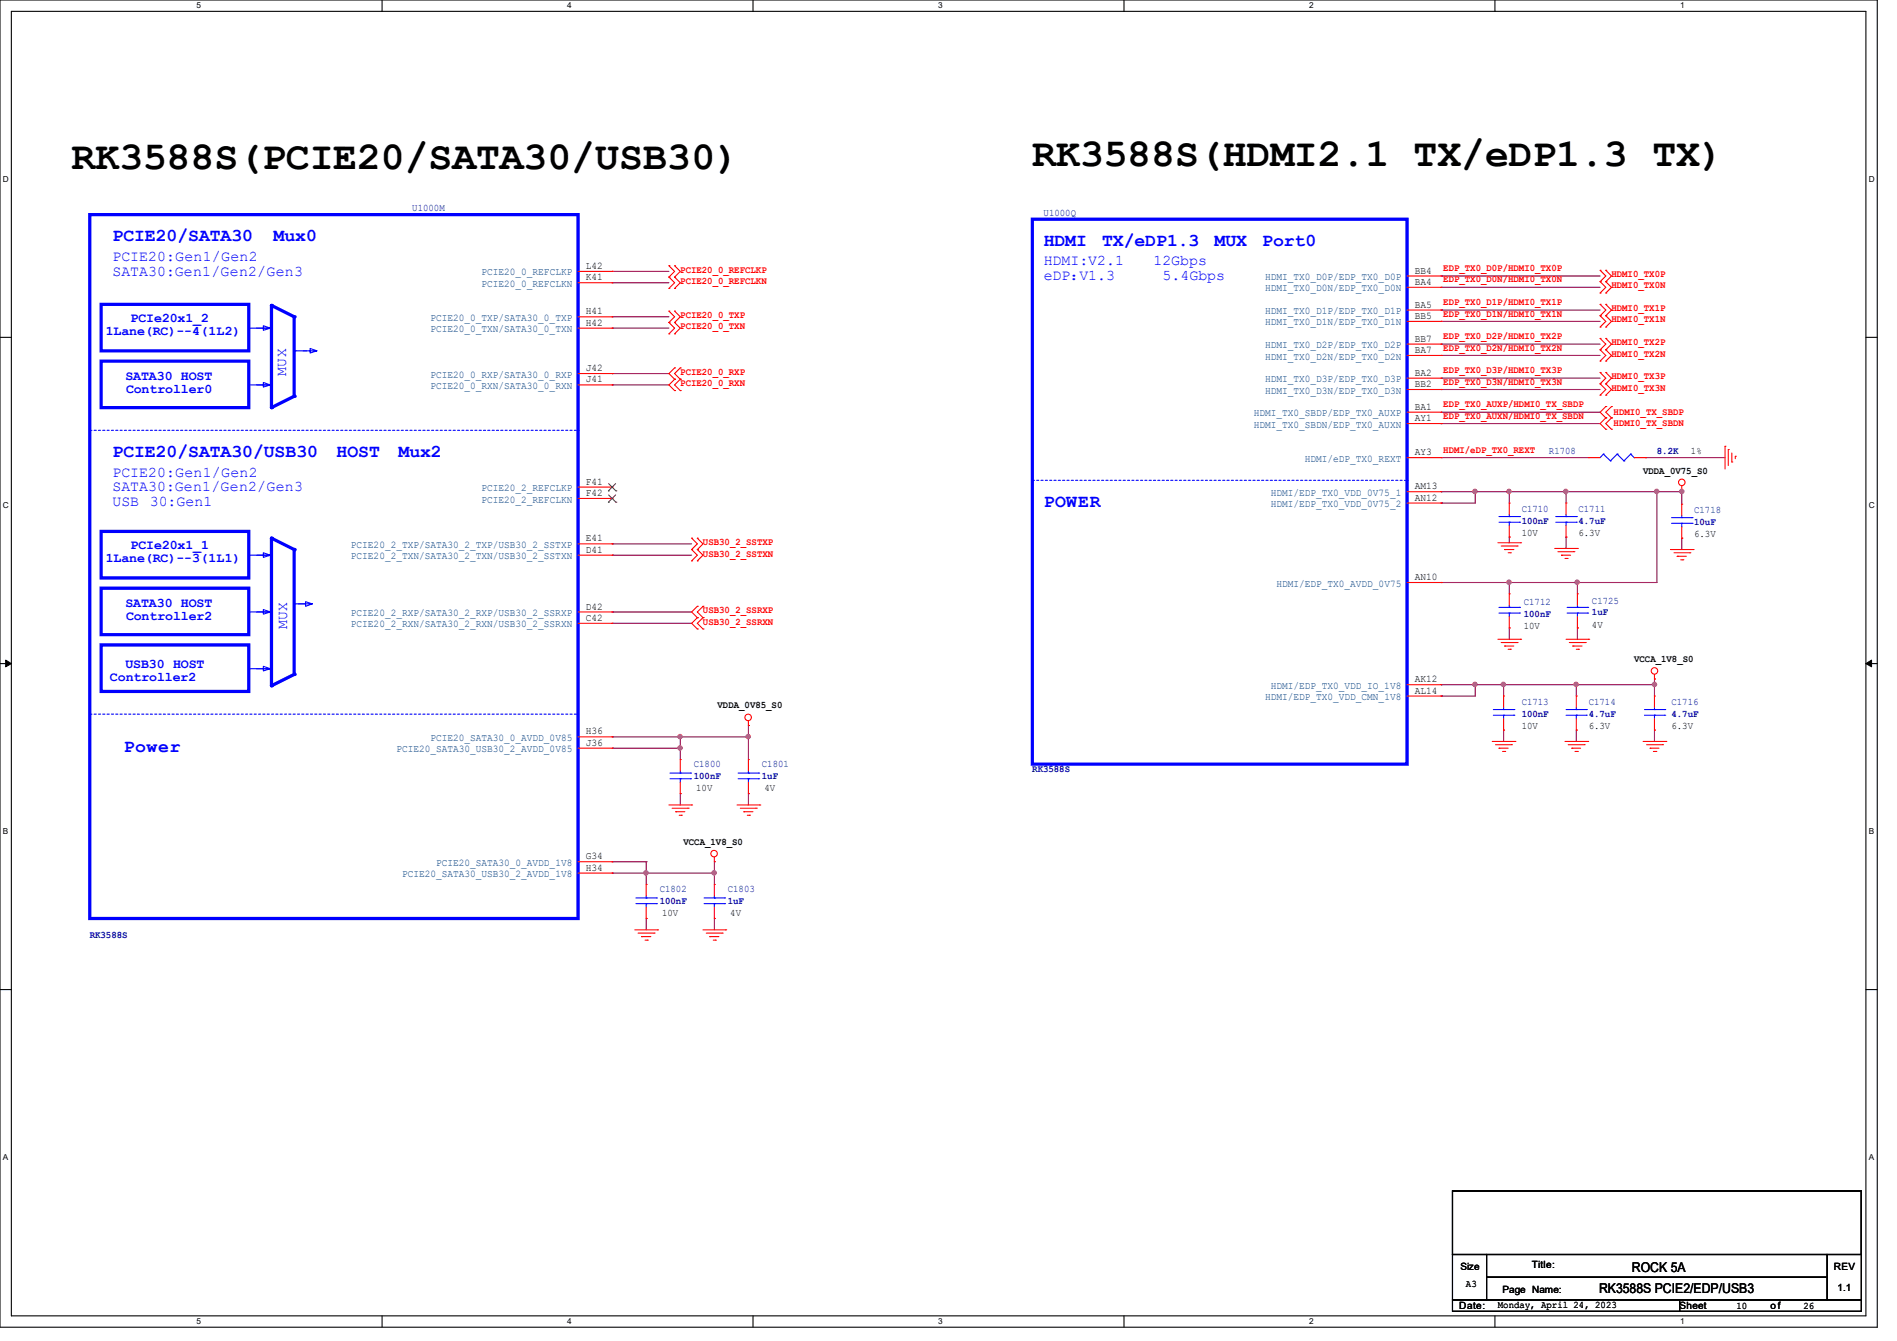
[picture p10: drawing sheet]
<svg xmlns="http://www.w3.org/2000/svg" width="297mm" height="210mm" viewBox="0 0 297 210" stroke-linecap="round" stroke-linejoin="round" font-family="sans-serif">
<path d="M0 0h293.9v207.9h-293.9zM1.8 1.8h290.3v204.3h-290.3z" fill="none" stroke="#000" stroke-width=".17"/>
<g fill="#fff">
<path d="M30.8 .2h.7v1.4h-.7z"/>
<path d="M30.8 206.2h.7v1.4h-.7z"/>
</g>
<path d="M59.8 0v1.8M59.8 206.1v1.8" fill="none" stroke="#000" stroke-width=".17"/>
<g fill="#fff">
<path d="M88.8 .2h.7v1.4h-.7z"/>
<path d="M88.8 206.2h.7v1.4h-.7z"/>
</g>
<path d="M117.9 0v1.8M117.9 206.1v1.8" fill="none" stroke="#000" stroke-width=".17"/>
<g fill="#fff">
<path d="M146.9 .2h.7v1.4h-.7z"/>
<path d="M146.9 206.2h.7v1.4h-.7z"/>
</g>
<path d="M176 0v1.8M176 206.1v1.8" fill="none" stroke="#000" stroke-width=".17"/>
<g fill="#fff">
<path d="M205 .2h.7v1.4h-.7z"/>
<path d="M205 206.2h.7v1.4h-.7z"/>
</g>
<path d="M234.1 0v1.8M234.1 206.1v1.8" fill="none" stroke="#000" stroke-width=".17"/>
<g fill="#fff">
<path d="M263.1 .2h.6v1.4h-.6z"/>
<path d="M263.1 206.2h.6v1.4h-.6z"/>
<path d="M.5 27.3h.9v1.4h-.9z"/>
<path d="M292.6 27.3h.9v1.4h-.9z"/>
<path d="M.5 78.4h.9v1.4h-.9z"/>
<path d="M292.6 78.4h.9v1.4h-.9z"/>
</g>
<path d="M0 52.8h1.8M292.1 52.8h1.8" fill="none" stroke="#000" stroke-width=".17"/>
<g fill="#fff">
<path d="M.5 129.5h.8v1.4h-.8z"/>
<path d="M292.6 129.5h.8v1.4h-.8z"/>
</g>
<path d="M0 103.9h1.8M292.1 103.9h1.8" fill="none" stroke="#000" stroke-width=".17"/>
<path d="M.9 103.4l.9 .5-.9 .5zM292.1 103.9l.9-.5v1z" fill="#000" stroke="#000" stroke-width=".16"/>
<g fill="#fff">
<path d="M.5 180.5h.8v1.4h-.8z"/>
<path d="M292.6 180.5h.8v1.4h-.8z"/>
</g>
<path d="M0 155h1.8M292.1 155h1.8M227.4 186.5h64v10h-64zM227.4 196.5h5.3v7.1h-5.3zM232.7 196.5h53.4v3.5h-53.4zM286.1 196.5h5.3v7.1h-5.3zM227.4 203.6h35.6v1.8h-35.6zM232.7 200h53.4v3.6h-53.4zM263 203.6h28.4v1.8h-28.4z" fill="none" stroke="#000" stroke-width=".17"/>
<g fill="none" stroke="#7f003f" stroke-width=".17">
<path d="M95.8 42.5h.1M95.8 44.3h.1M95.8 58.5h.1M95.8 51.4h.1M95.8 49.6h.1M95.8 42.5h8.9M95.8 44.3h8.9M95.8 58.5h8.9M95.8 51.4h8.9M95.8 49.6h8.9M225.6 43.2h.1M225.6 45h.1"/>
<path d="M225.6 48.6h.1M225.6 50.3h.1M225.6 55.7h.1M225.6 53.9h.1M225.6 59.2h.1M225.6 43.2h24.9M225.6 45h24.9M225.6 48.6h24.9M225.6 50.3h24.9M225.6 55.7h24.9M225.6 53.9h24.9M225.6 59.2h24.9"/>
<path d="M95.8 60.3h.1M95.8 60.3h8.9M225.6 71.7h.1M225.6 78.8h.1M225.6 61h.1M225.6 77h.1M225.6 66.3h.1M225.6 64.6h.1M225.6 71.7h23.2M225.6 77h37.7M225.6 61h24.9M225.6 66.3h24.9"/>
<path d="M225.6 64.6h24.9M231 77h.1M231 77v1.8h-5.4M236.3 77h.1M236.3 77v1.8M245.2 77h.1M245.2 77v1.8M257.6 71.7h.1M257.6 71.7h12.5M259.4 77h.1M259.4 77v14.2h-33.8M263.3 76.8h.1"/>
<path d="M263.3 77h.1M263.3 76.8v2.2M95.8 85.2h.1M95.8 87h.1M95.8 95.8h.1M95.8 97.6h.1M95.8 85.2h12.5M95.8 87h12.5M95.8 95.8h12.5M95.8 97.6h12.5M225.6 91.2h.1M236.3 84.1h.1"/>
<path d="M236.3 91.2h.1M236.3 98.3h.1M236.3 84.1v.9M236.3 91.2v1.8M236.3 98.3v1.8M245.2 84.1h.1M245.2 84.1v1.8M247 91.2h.1M247 98.3h.1M247 91.2v1.8M247 98.3v1.8M263.3 84.3h.1"/>
<path d="M263.3 84.3v1.8M95.8 117.2h.1M95.8 115.4h.1M95.8 117.2h10.7M95.8 115.4h21.4M106.5 117.2h.1M106.5 115.4h.1M106.5 115.4v3.6M117.2 115.4h.1M117.2 113.6h.1M117.2 113.6v5.4M225.6 109h.1"/>
<path d="M225.6 107.2h.1M225.6 107.2h33.4M231 107.2h.1M231 107.2v1.8h-5.4M235.4 107.2h.1M235.4 114.3h.1M235.4 107.2v1.8M235.4 114.3v1.8M246.8 107.2h.1M246.8 114.3h.1M246.8 107.2v1.8M246.8 114.3v1.8"/>
<path d="M259 107.2h.1M259 114.3h.1M259 106.3h.1M259 106.3v2.7M259 114.3v1.8M95.8 135h.1M95.8 136.7h.1M95.8 135h5.4M95.8 136.7h16M101.2 136.7h.1M101.2 135h.1M101.2 135v3.5"/>
<path d="M106.5 124.3h.1M106.5 124.3v1.8M111.8 136.7h.1M111.8 135h.1M111.8 135v3.5M117.2 124.3h.1M117.2 124.3v1.8M101.2 143.8h.1M101.2 143.8v1.8M111.8 143.8h.1M111.8 143.8v1.8"/>
</g>
<g fill="#f0f" stroke="#f0f" stroke-width=".17">
<circle cx="111.8" cy="136.7" r=".34"/>
<circle cx="101.1" cy="136.7" r=".34"/>
<circle cx="106.5" cy="117.1" r=".34"/>
<circle cx="117.1" cy="115.4" r=".34"/>
<circle cx="106.5" cy="115.4" r=".34"/>
<circle cx="263.3" cy="77" r=".34"/>
<circle cx="259.4" cy="77" r=".34"/>
<circle cx="236.3" cy="77" r=".34"/>
<circle cx="246.9" cy="91.2" r=".34"/>
<circle cx="230.9" cy="77" r=".34"/>
<circle cx="245.2" cy="77" r=".34"/>
<circle cx="230.9" cy="107.2" r=".34"/>
<circle cx="235.4" cy="107.2" r=".34"/>
<circle cx="259" cy="107.2" r=".34"/>
<circle cx="246.8" cy="107.2" r=".34"/>
<circle cx="236.3" cy="91.2" r=".34"/>
</g>
<g fill="none" stroke="#f00" stroke-width=".17">
<path d="M104.7 43.4h.1M104.7 41.6h.1M104.7 45.2h.1M104.7 50.5h.1M104.7 48.7h.1M104.7 52.3h.1M104.7 41.6l.9 .9-.9 .9M104.7 43.4l.9 .9-.9 .9M104.7 48.7l.9 .9-.9 .9M104.7 50.5l.9 .9-.9 .9M105.6 43.4h.1M105.6 41.6h.1"/>
<path d="M105.6 45.2h.1M105.6 50.5h.1M105.6 48.7h.1M105.6 52.3h.1M105.6 57.6h.1M105.6 59.4h.1M105.6 41.6l.9 .9-.9 .9M105.6 43.4l.9 .9-.9 .9M105.6 48.7l.9 .9-.9 .9M105.6 50.5l.9 .9-.9 .9M105.6 57.6l-.9 .9 .9 .9M105.6 59.4l-.9 .9 .9 .9"/>
<path d="M106.5 59.4h.1M106.5 57.6h.1M106.5 57.6l-.9 .9 .9 .9M106.5 59.4l-.9 .9 .9 .9M250.5 45.9h.1M250.5 44.1h.1M250.5 42.3h.1M250.5 51.2h.1M250.5 49.4h.1M250.5 47.7h.1M250.5 56.6h.1M250.5 54.8h.1"/>
<path d="M250.5 53h.1M250.5 58.3h.1M250.5 44.1l.9 .9-.9 .9M250.5 42.3l.9 .9-.9 .9M250.5 49.4l.9 .9-.9 .9M250.5 47.7l.9 .9-.9 .8M250.5 54.8l.9 .9-.9 .9M250.5 53l.9 .9-.9 .9M250.5 58.3l.9 .9-.9 .9M251.4 45.9h.1M251.4 44.1h.1M251.4 42.3h.1"/>
<path d="M251.4 51.2h.1M251.4 49.4h.1M251.4 47.7h.1M251.4 56.6h.1M251.4 54.8h.1M251.4 53h.1M251.4 58.3h.1M251.4 44.1l.9 .9-.9 .9M251.4 42.3l.9 .9-.9 .9M251.4 49.4l.9 .9-.9 .9M251.4 47.7l.9 .9-.9 .8M251.4 54.8l.9 .9-.9 .9"/>
<path d="M251.4 53l.9 .9-.9 .9M251.4 58.3l.9 .9-.9 .9M105.6 61.2h.1M106.5 61.2h.1M250.5 61.9h.1M250.5 60.1h.1M250.5 60.1l.9 .9-.9 .9M251.4 61.9h.1M251.4 60.1h.1M251.4 63.7h.1M251.4 65.4h.1M251.4 67.2h.1"/>
<path d="M251.4 60.1l.9 .9-.9 .9M251.4 63.7l-.9 .9 .9 .8M251.4 65.4l-.9 .9 .9 .9M252.3 65.4h.1M252.3 63.7h.1M252.3 67.2h.1M252.3 63.7l-.9 .9 .9 .8M252.3 65.4l-.9 .9 .9 .9M263.3 76.8h.1M263.3 76.1v.7M270.1 69.9h.1M270.1 69.9v3.5"/>
<path d="M270.6 70.4h.1M270.6 70.4v2.5M271.1 72.3h.1M271.1 71v1.3M271.7 71.5h.1M271.7 71.5v.3M108.3 86.1h.1M108.3 84.3h.1M108.3 87.8h.1M108.3 84.3l.9 .9-.9 .9M108.3 86.1l.9 .9-.9 .8M109.2 95h.1"/>
<path d="M109.2 96.7h.1M109.2 98.5h.1M109.2 86.1h.1M109.2 84.3h.1M109.2 87.8h.1M109.2 95l-.9 .8 .9 .9M109.2 96.7l-.9 .9 .9 .9M109.2 84.3l.9 .9-.9 .9M109.2 86.1l.9 .9-.9 .8M110.1 96.7h.1M110.1 95h.1M110.1 98.5h.1"/>
<path d="M110.1 95l-.9 .8 .9 .9M110.1 96.7l-.9 .9 .9 .9M234.5 85h3.6M235 85.5h2.5M235.6 86.1h.1M235.6 86.1h1.4M236.1 86.6h.4M236.3 93h.1M236.3 98.3h.1M236.3 93v1.8M236.3 96.6v1.7M236.5 86.6h.1"/>
<path d="M237.5 85.5h.1M238.1 85h.1M243.4 85.9h3.6M243.9 86.4h2.5M244.5 87h.1M244.5 87h1.4M245 87.5h.4M245.4 87.5h.1M246.4 86.4h.1M247 85.9h.1M247 93h.1M247 98.3h.1"/>
<path d="M247 93v1.8M247 96.6v1.7M261.5 86.1h3.6M262.1 86.6h2.5M262.6 87.1h.1M262.6 87.1h1.4M263.1 87.7h.4M263.5 87.7h.1M264.6 86.6h.1M265.1 86.1h.1M117.2 113.6h.1M117.2 112.9v.7"/>
<path d="M233.6 116.1h3.6M234.1 116.6h2.5M234.5 100.1h3.6M234.7 117.2h.1M234.7 117.2h1.4M235 100.6h2.5M235.2 117.7h.4M235.6 117.7h.1M235.6 101.2h.1M235.6 101.2h1.4M236.1 101.7h.4M236.5 101.7h.1"/>
<path d="M236.6 116.6h.1M237.2 116.1h.1M237.5 100.6h.1M238.1 100.1h.1M245 116.1h3.6M245.2 100.1h3.6M245.5 116.6h2.5M245.7 100.6h2.5M246.1 117.2h.1M246.1 117.2h1.4M246.3 101.2h.1M246.3 101.2h1.4"/>
<path d="M246.6 117.7h.4M246.8 109h.1M246.8 114.3h.1M246.8 101.7h.3M246.8 109v1.8M246.8 112.6v1.7M247 117.7h.1M247.1 101.7h.1M248 116.6h.1M248.2 100.6h.1M248.6 116.1h.1M248.8 100.1h.1"/>
<path d="M257.3 116.1h3.5M257.8 116.6h2.5M258.4 117.2h.1M258.4 117.2h1.4M258.9 117.7h.3M259 106.3h.1M259 105.6v.7M259.2 117.7h.1M260.3 116.6h.1M260.8 116.1h.1M104.7 126.1h3.6M105.2 126.6h2.5"/>
<path d="M105.8 127.1h.1M105.8 127.1h1.4M106.3 127.7h.4M106.7 127.7h.1M107.7 126.6h.1M108.3 126.1h.1M111.8 135h.1M111.8 134.2v.8M115.4 126.1h3.6M115.9 126.6h2.5M116.5 127.1h.1M116.5 127.1h1.4"/>
<path d="M117 127.7h.3M117.3 127.7h.1M118.4 126.6h.1M119 126.1h.1M99.4 145.6h3.6M99.9 146.1h2.5M100.5 146.7h.1M100.5 146.7h1.4M101 147.2h.3M101.3 147.2h.1M102.4 146.1h.1M103 145.6h.1"/>
<path d="M110.1 145.6h3.5M110.6 146.1h2.5M111.1 146.7h.1M111.1 146.7h1.5M111.7 147.2h.3M112 147.2h.1M113.1 146.1h.1M113.6 145.6h.1"/>
<circle cx="263.3" cy="75.5" r=".51"/>
<circle cx="117.1" cy="112.4" r=".51"/>
<circle cx="259" cy="105.1" r=".51"/>
<circle cx="111.8" cy="133.7" r=".51"/>
</g>
<g fill="none" stroke="#00f" stroke-width=".17">
<path d="M46.2 54.9h.1M46.2 54.9h1.8M234.7 96h3.2M234.7 95.1h3.2M236.3 95.1h.1M236.3 96h.1M236.3 94.8v.3M236.3 96v.6M237.9 96h.1M237.9 95.1h.1M245.4 96h3.2M245.4 95.1h3.2"/>
<path d="M247 95.1h.1M247 96h.1M247 94.8v.3M247 96v.6M248.6 96h.1M248.6 95.1h.1M245.2 112h3.2M245.2 111.1h3.2M246.8 111.1h.1M246.8 112h.1M246.8 110.8v.3M246.8 112v.6"/>
<path d="M248.4 112h.1M248.4 111.1h.1"/>
</g>
<path d="M14.1 33.6h76.4v110.2h-76.4zM15.8 47.7h23.1v7.2h-23.1zM46.1 49.6v12.5" fill="none" stroke="#00f" stroke-width=".51"/>
<path d="M14.1 67.4h76.4M90.5 67.4h.1" fill="none" stroke="#00f" stroke-width=".17" stroke-dasharray=".3 .3"/>
<circle cx="46.1" cy="49.6" r=".25" fill="#00f"/>
<path d="M38.9 51.4h3.6M42.5 51.4h.1M38.9 60.3h3.6M40.2 60.3h2.1l-1.1 .3v-.7l1.1 .4M42.5 60.3h.1" fill="none" stroke="#00f" stroke-width=".17"/>
<path d="M46.1 62.1l-3.6 1.7" fill="none" stroke="#00f" stroke-width=".51"/>
<circle cx="46.1" cy="62.1" r=".25" fill="#00f"/>
<path d="M42.5 47.8l3.6 1.8" fill="none" stroke="#00f" stroke-width=".51"/>
<circle cx="42.5" cy="47.8" r=".25" fill="#00f"/>
<path d="M42.5 47.8v16" fill="none" stroke="#00f" stroke-width=".51"/>
<circle cx="42.5" cy="63.8" r=".25" fill="#00f"/>
<path d="M40.2 51.4h2.1l-1.1 .3v-.7l1.1 .4M47.5 54.9h2.1l-1 .4v-.7l1 .3M40.2 95.8h2.1l-1.1 .4v-.7l1.1 .3M40.2 87h2.1l-1.1 .3v-.7l1.1 .4M46.8 94.6h2.1l-1.1 .4v-.8l1.1 .4M38.9 104.7h3.6M42.5 104.7h.1" fill="none" stroke="#00f" stroke-width=".17"/>
<path d="M15.8 56.6h23.1v7.2h-23.1zM15.8 83.2h23.1v7.3h-23.1zM15.8 92.1h23.1v7.3h-23.1zM42.5 84.3v23.1M15.8 101h23.1v7.3h-23.1z" fill="none" stroke="#00f" stroke-width=".51"/>
<circle cx="42.5" cy="107.4" r=".25" fill="#00f"/>
<path d="M46.1 105.6l-3.6 1.8" fill="none" stroke="#00f" stroke-width=".51"/>
<circle cx="46.1" cy="105.6" r=".25" fill="#00f"/>
<path d="M40.2 104.7h2.1l-1.1 .4v-.7l1.1 .3" fill="none" stroke="#00f" stroke-width=".17"/>
<path d="M46.1 86.1v19.5" fill="none" stroke="#00f" stroke-width=".51"/>
<circle cx="46.1" cy="86.1" r=".25" fill="#00f"/>
<path d="M46.1 94.6h.1M46.1 94.6h1.7" fill="none" stroke="#00f" stroke-width=".17"/>
<path d="M42.5 84.3l3.6 1.8" fill="none" stroke="#00f" stroke-width=".51"/>
<circle cx="42.5" cy="84.3" r=".25" fill="#00f"/>
<g fill="none" stroke="#00f" stroke-width=".17">
<path d="M251 71.1h.1M251 71.1l-.5 .6M251 71.1l1.1 1.1M252.1 72.2h.1M253.2 71.1h.1M253.2 71.1l-1.1 1.1M253.2 71.1l1.1 1.1M254.3 72.2h.1M255.3 71.1h.1M255.3 71.1l-1 1.1M255.3 71.1l.6 .6M255.9 71.7h.1"/>
<path d="M38.9 95.8h3.6M38.9 87h3.6M42.5 95.8h.1M42.5 87h.1M234.7 81.8h3.2M234.7 80.9h3.2M236.3 80.9h.1M236.3 81.8h.1M236.3 80.6v.3M236.3 81.8v.5M237.9 81.8h.1M237.9 80.9h.1"/>
<path d="M243.6 81.8h3.2M243.6 80.9h3.2M245.2 80.9h.1M245.2 81.8h.1M245.2 80.6v.3M245.2 81.8v.5M246.8 81.8h.1M246.8 80.9h.1M261.7 82h3.2M261.7 81.1h3.2M263.3 81.1h.1M263.3 82h.1"/>
<path d="M263.3 80.7v.4M263.3 82v.5M264.9 82h.1M264.9 81.1h.1M233.8 112h3.2M233.8 111.1h3.2M235.4 111.1h.1M235.4 112h.1M235.4 110.8v.3M235.4 112v.6M237 112h.1M237 111.1h.1"/>
<path d="M257.5 112h3.1M257.5 111.1h3.1M259 111.1h.1M259 112h.1M259 110.8v.3M259 112v.6M260.6 112h.1M260.6 111.1h.1M104.9 122h3.2M104.9 121.1h3.2M106.5 121.1h.1M106.5 122h.1"/>
<path d="M106.5 120.7v.4M106.5 122v.5M108.1 122h.1M108.1 121.1h.1M115.6 122h3.2M115.6 121.1h3.2M117.2 121.1h.1M117.2 122h.1M117.2 120.7v.4M117.2 122v.5M118.8 122h.1M118.8 121.1h.1"/>
<path d="M99.6 141.5h3.2M99.6 140.6h3.2M101.2 140.6h.1M101.2 141.5h.1M101.2 140.3v.3M101.2 141.5v.6M102.8 141.5h.1M102.8 140.6h.1M110.2 141.5h3.3M110.2 140.6h3.3M111.8 140.6h.1M111.8 141.5h.1"/>
<path d="M111.8 140.3v.3M111.8 141.5v.6M113.5 141.5h.1M113.5 140.6h.1"/>
</g>
<path d="M161.6 75.2h58.7M220.3 75.2h.1M14.1 111.8h76.4M90.5 111.8h.1" fill="none" stroke="#00f" stroke-width=".17" stroke-dasharray=".3 .3"/>
<g fill="none" stroke="#f00" stroke-width=".17">
<path d="M90.5 42.5h5.3M90.5 44.3h5.3M90.5 49.6h5.3M90.5 51.4h5.3M90.5 58.5h5.3M95.8 42.5h.1M95.8 44.3h.1M95.8 49.6h.1M95.8 51.4h.1M95.8 58.5h.1M220.3 43.2h5.3M220.3 45h5.3"/>
<path d="M220.3 48.6h5.3M220.3 50.3h5.3M220.3 53.9h5.3M220.3 55.7h5.3M220.3 59.2h5.3M225.6 43.2h.1M225.6 45h.1M225.6 48.6h.1M225.6 50.3h.1M225.6 53.9h.1M225.6 55.7h.1M225.6 59.2h.1"/>
<path d="M90.5 60.3h5.3M90.5 76.3h5.3M90.5 78.1h5.3M95.8 60.3h.1M95.8 76.3h.1M95.8 78.1h.1M220.3 61h5.3M220.3 64.6h5.3M220.3 66.3h5.3M220.3 71.7h5.3M220.3 77h5.3M220.3 78.8h5.3"/>
<path d="M225.6 61h.1M225.6 64.6h.1M225.6 66.3h.1M225.6 71.7h.1M225.6 77h.1M225.6 78.8h.1M236.3 78.8h.1M236.3 78.8v1.8M245.2 78.8h.1M245.2 78.8v1.8M248.8 71.7h.1M248.8 71.7h1.7"/>
<path d="M255.9 71.7h1.7M257.6 71.7h.1M263.3 79h.1M263.3 79v1.7M90.5 95.8h5.3M90.5 97.6h5.3M90.5 85.2h5.3M90.5 87h5.3M95.8 95.8h.1M95.8 97.6h.1M95.8 85.2h.1M95.8 87h.1"/>
<path d="M220.3 91.2h5.3M225.6 91.2h.1M236.3 84.1h.1M236.3 82.3v1.8M245.2 84.1h.1M245.2 82.3v1.8M263.3 84.3h.1M263.3 82.5v1.8M90.5 115.4h5.3M90.5 117.2h5.3M95.8 115.4h.1M95.8 117.2h.1"/>
<path d="M106.5 119h.1M106.5 119v1.7M117.2 119h.1M117.2 119v1.7M220.3 107.2h5.3M220.3 109h5.3M225.6 107.2h.1M225.6 109h.1M235.4 109h.1M235.4 114.3h.1M235.4 109v1.8M235.4 112.6v1.7"/>
<path d="M259 109h.1M259 114.3h.1M259 109v1.8M259 112.6v1.7M90.5 135h5.3M90.5 136.7h5.3M95.8 135h.1M95.8 136.7h.1M101.2 138.5h.1M101.2 138.5v1.8M106.5 124.3h.1M106.5 122.5v1.8"/>
<path d="M111.8 138.5h.1M111.8 138.5v1.8M117.2 124.3h.1M117.2 122.5v1.8M101.2 143.8h.1M101.2 142.1v1.7M111.8 143.8h.1M111.8 142.1v1.7"/>
</g>
<path d="M95.3 76.9h.1M95.3 78.7h.1M95.3 75.7l1.1 1.2M95.3 77.5l1.1 1.2M96.4 75.7l-1.1 1.2M96.4 77.5l-1.1 1.2M96.4 76.9h.1M96.4 78.7h.1" fill="none" stroke="#7f3f00" stroke-width=".16"/>
<path d="M161.6 34.3h58.7v85.4h-58.7z" fill="none" stroke="#00f" stroke-width=".51"/>
<g fill="#f0f" stroke="#f0f" stroke-width=".17">
<circle cx="111.8" cy="136.7" r=".34"/>
<circle cx="101.1" cy="136.7" r=".34"/>
<circle cx="106.5" cy="117.1" r=".34"/>
<circle cx="117.1" cy="115.4" r=".34"/>
<circle cx="106.5" cy="115.4" r=".34"/>
<circle cx="263.3" cy="77" r=".34"/>
<circle cx="259.4" cy="77" r=".34"/>
<circle cx="236.3" cy="77" r=".34"/>
<circle cx="246.9" cy="91.2" r=".34"/>
<circle cx="230.9" cy="77" r=".34"/>
<circle cx="245.2" cy="77" r=".34"/>
<circle cx="230.9" cy="107.2" r=".34"/>
<circle cx="235.4" cy="107.2" r=".34"/>
<circle cx="259" cy="107.2" r=".34"/>
<circle cx="246.8" cy="107.2" r=".34"/>
<circle cx="236.3" cy="91.2" r=".34"/>
</g>
<g font-size="6.2">
<text x="11.2" y="26.5">RK3588S(PCIE20/SATA30/USB30)</text>
<text x="161.6" y="26">RK3588S(HDMI2.1 TX/eDP1.3 TX)</text>
</g>
<g font-size="2.8" fill="#00f">
<text x="17.6" y="37.8">PCIE20/SATA30</text>
<text x="42.8" y="37.8">Mux0</text>
<text x="163.4" y="38.5">HDMI</text>
<text x="172.5" y="38.5">TX/eDP1.3</text>
<text x="190.2" y="38.5">MUX</text>
<text x="197.6" y="38.5">Port0</text>
<text x="17.6" y="71.5">PCIE20/SATA30/USB30</text>
<text x="52.7" y="71.5">HOST</text>
<text x="62.4" y="71.5">Mux2</text>
<text x="163.4" y="79.4">POWER</text>
<text x="19.4" y="117.8">Power</text>
</g>
<g font-size="2.3" fill="#00f">
<text x="17.6" y="40.9">PCIE20:Gen1/Gen2</text>
<text x="163.4" y="41.6">HDMI:V2.1</text>
<text x="180.6" y="41.6">12Gbps</text>
<text x="17.6" y="43.2">SATA30:Gen1/Gen2/Gen3</text>
<text x="163.4" y="43.9">eDP：</text>
<text x="169" y="43.9">V1.3</text>
<text x="182" y="43.9">5.4Gbps</text>
<text x="44.8" y="58.8" transform="rotate(-90 44.8 58.8)">MUX</text>
<text x="17.6" y="74.6">PCIE20:Gen1/Gen2</text>
<text x="17.6" y="77">SATA30:Gen1/Gen2/Gen3</text>
<text x="17.6" y="79.3">USB</text>
<text x="23.5" y="79.3">30:Gen1</text>
<text x="45" y="98.5" transform="rotate(-90 45 98.5)">MUX</text>
</g>
<g font-size="2.1" fill="#00f">
<text x="16.6" y="52.5">1Lane(RC)--4(1L2)</text>
<text x="20.5" y="50.4">PCIe20x1_2</text>
<text x="19.6" y="59.5">SATA30 HOST</text>
<text x="19.7" y="61.6">Controller0</text>
<text x="16.6" y="88.1">1Lane(RC)--3(1L1)</text>
<text x="20.5" y="86">PCIe20x1_1</text>
<text x="19.6" y="95">SATA30 HOST</text>
<text x="19.7" y="97.1">Controller2</text>
<text x="17.2" y="106.7">Controller2</text>
<text x="19.6" y="104.6">USB30 HOST</text>
</g>
<g font-size="2.1">
<text x="250.4" y="202.5">RK3588S PCIE2/EDP/USB3</text>
<text x="255.5" y="199.1">ROCK 5A</text>
</g>
<g font-size="1.6" fill="#00007f">
<text x="64.6" y="33.1">U1000M</text>
<text x="163.4" y="33.8">U1000Q</text>
<text x="242.5" y="71.1">R1708</text>
<text x="259.4" y="71.2">8.2K</text>
<text x="238.2" y="80.2">C1710</text>
<text x="238.2" y="82">100nF</text>
<text x="247.1" y="80.2">C1711</text>
<text x="247.1" y="82">4.7uF</text>
<text x="265.3" y="80.3">C1718</text>
<text x="265.3" y="82.2">10uF</text>
<text x="238.6" y="94.7">C1712</text>
<text x="249.3" y="94.6">C1725</text>
<text x="238.6" y="96.6">100nF</text>
<text x="249.3" y="96.4">1uF</text>
<text x="238.2" y="110.4">C1713</text>
<text x="238.2" y="112.2">100nF</text>
<text x="248.7" y="110.4">C1714</text>
<text x="248.7" y="112.2">4.7uF</text>
<text x="261.7" y="110.4">C1716</text>
<text x="261.7" y="112.2">4.7uF</text>
<text x="108.6" y="120.2">C1800</text>
<text x="108.6" y="122">100nF</text>
<text x="119.3" y="120.2">C1801</text>
<text x="119.3" y="122">1uF</text>
<text x="161.6" y="120.9">RK3588S</text>
<text x="103.3" y="139.7">C1802</text>
<text x="103.3" y="141.6">100nF</text>
<text x="114" y="139.7">C1803</text>
<text x="114" y="141.6">1uF</text>
<text x="14.1" y="146.9">RK3588S</text>
</g>
<g font-size="1.6" fill="#003f7f">
<text x="75.4" y="43.1">PCIE20_0_REFCLKP</text>
<text x="75.4" y="44.9">PCIE20_0_REFCLKN</text>
<text x="198.1" y="43.9">HDMI_TX0_D0P/EDP_TX0_D0P</text>
<text x="198.1" y="45.6">HDMI_TX0_D0N/EDP_TX0_D0N</text>
<text x="67.4" y="50.3">PCIE20_0_TXP/SATA30_0_TXP</text>
<text x="67.4" y="52">PCIE20_0_TXN/SATA30_0_TXN</text>
<text x="198.1" y="49.2">HDMI_TX0_D1P/EDP_TX0_D1P</text>
<text x="198.1" y="51">HDMI_TX0_D1N/EDP_TX0_D1N</text>
<text x="67.4" y="59.1">PCIE20_0_RXP/SATA30_0_RXP</text>
<text x="198.1" y="54.5">HDMI_TX0_D2P/EDP_TX0_D2P</text>
<text x="198.1" y="56.3">HDMI_TX0_D2N/EDP_TX0_D2N</text>
<text x="198.1" y="59.9">HDMI_TX0_D3P/EDP_TX0_D3P</text>
<text x="67.4" y="60.9">PCIE20_0_RXN/SATA30_0_RXN</text>
<text x="196.3" y="65.2">HDMI_TX0_SBDP/EDP_TX0_AUXP</text>
<text x="198.1" y="61.6">HDMI_TX0_D3N/EDP_TX0_D3N</text>
<text x="196.3" y="67">HDMI_TX0_SBDN/EDP_TX0_AUXN</text>
<text x="75.4" y="76.9">PCIE20_2_REFCLKP</text>
<text x="199" y="77.6">HDMI/EDP_TX0_VDD_0V75_1</text>
<text x="204.3" y="72.3">HDMI/eDP_TX0_REXT</text>
<text x="75.4" y="78.7">PCIE20_2_REFCLKN</text>
<text x="199" y="79.4">HDMI/EDP_TX0_VDD_0V75_2</text>
<text x="54.9" y="85.8">PCIE20_2_TXP/SATA30_2_TXP/USB30_2_SSTXP</text>
<text x="54.9" y="87.6">PCIE20_2_TXN/SATA30_2_TXN/USB30_2_SSTXN</text>
<text x="199.9" y="91.9">HDMI/EDP_TX0_AVDD_0V75</text>
<text x="54.9" y="96.5">PCIE20_2_RXP/SATA30_2_RXP/USB30_2_SSRXP</text>
<text x="54.9" y="98.3">PCIE20_2_RXN/SATA30_2_RXN/USB30_2_SSRXN</text>
<text x="199" y="107.9">HDMI/EDP_TX0_VDD_IO_1V8</text>
<text x="198.1" y="109.6">HDMI/EDP_TX0_VDD_CMN_1V8</text>
<text x="62.1" y="117.8">PCIE20_SATA30_USB30_2_AVDD_0V85</text>
<text x="67.4" y="116">PCIE20_SATA30_0_AVDD_0V85</text>
<text x="62.9" y="137.4">PCIE20_SATA30_USB30_2_AVDD_1V8</text>
<text x="68.3" y="135.6">PCIE20_SATA30_0_AVDD_1V8</text>
</g>
<g font-size="1.6">
<text x="91.7" y="42.1">L42</text>
<text x="91.7" y="43.9">K41</text>
<text x="221.5" y="42.8">BB4</text>
<text x="221.5" y="44.6">BA4</text>
<text x="91.7" y="49.2">H41</text>
<text x="91.7" y="51">H42</text>
<text x="221.5" y="48.2">BA5</text>
<text x="221.5" y="50">BB5</text>
<text x="221.5" y="53.5">BB7</text>
<text x="91.7" y="58.1">J42</text>
<text x="91.7" y="59.9">J41</text>
<text x="221.5" y="55.3">BA7</text>
<text x="221.5" y="58.8">BA2</text>
<text x="221.5" y="60.6">BB2</text>
<text x="221.5" y="64.2">BA1</text>
<text x="221.5" y="66">AY1</text>
<text x="221.5" y="71.3">AY3</text>
<text x="264.7" y="71.1">1%</text>
<text x="91.7" y="75.9">F41</text>
<text x="91.7" y="77.7">F42</text>
<text x="221.5" y="76.6">AM13</text>
<text x="257.3" y="74.2">VDDA_0V75_S0</text>
<text x="221.5" y="78.4">AN12</text>
<text x="238.2" y="83.9">10V</text>
<text x="247.1" y="83.9">6.3V</text>
<text x="91.7" y="84.8">E41</text>
<text x="91.7" y="86.6">D41</text>
<text x="265.3" y="84.1">6.3V</text>
<text x="91.7" y="95.5">D42</text>
<text x="221.5" y="90.8">AN10</text>
<text x="91.7" y="97.2">C42</text>
<text x="238.6" y="98.5">10V</text>
<text x="249.3" y="98.3">4V</text>
<text x="221.5" y="106.9">AK12</text>
<text x="255.9" y="103.7">VCCA_1V8_S0</text>
<text x="112.3" y="111">VDDA_0V85_S0</text>
<text x="221.5" y="108.6">AL14</text>
<text x="91.7" y="115">H36</text>
<text x="91.7" y="116.8">J36</text>
<text x="238.2" y="114.1">10V</text>
<text x="248.7" y="114.1">6.3V</text>
<text x="261.7" y="114.1">6.3V</text>
<text x="109" y="123.9">10V</text>
<text x="119.7" y="123.9">4V</text>
<text x="91.7" y="134.6">G34</text>
<text x="91.7" y="136.4">H34</text>
<text x="107" y="132.3">VCCA_1V8_S0</text>
<text x="103.7" y="143.5">10V</text>
<text x="114.3" y="143.5">4V</text>
<text x="228.6" y="199">Size</text>
<text x="229.5" y="201.6">A3</text>
<text x="235.2" y="202.5">Page Name:</text>
<text x="239.9" y="198.6">Title:</text>
<text x="287.1" y="199">REV</text>
<text x="287.7" y="202.2">1.1</text>
<text x="228.5" y="205">Date:</text>
<text x="234.5" y="204.8">Monday, April 24, 2023</text>
<text x="263" y="205">Sheet</text>
<text x="271.9" y="205">10</text>
<text x="277.2" y="205">o f</text>
<text x="282.4" y="205">26</text>
</g>
<g font-size="1.6" fill="#f00">
<text x="106.5" y="42.7">PCIE20_0_REFCLKP</text>
<text x="106.5" y="44.5">PCIE20_0_REFCLKN</text>
<text x="226" y="42.5">EDP_TX0_D0P/HDMI0_TX0P</text>
<text x="226" y="44.2">EDP_TX0_D0N/HDMI0_TX0N</text>
<text x="226" y="47.8">EDP_TX0_D1P/HDMI0_TX1P</text>
<text x="252.3" y="45.2">HDMI0_TX0N</text>
<text x="252.3" y="43.4">HDMI0_TX0P</text>
<text x="106.5" y="49.8">PCIE20_0_TXP</text>
<text x="106.5" y="51.6">PCIE20_0_TXN</text>
<text x="226" y="49.6">EDP_TX0_D1N/HDMI0_TX1N</text>
<text x="226" y="53.1">EDP_TX0_D2P/HDMI0_TX2P</text>
<text x="252.3" y="50.5">HDMI0_TX1N</text>
<text x="252.3" y="48.7">HDMI0_TX1P</text>
<text x="106.5" y="58.7">PCIE20_0_RXP</text>
<text x="226" y="54.9">EDP_TX0_D2N/HDMI0_TX2N</text>
<text x="226" y="58.5">EDP_TX0_D3P/HDMI0_TX3P</text>
<text x="252.3" y="55.8">HDMI0_TX2N</text>
<text x="252.3" y="54.1">HDMI0_TX2P</text>
<text x="252.3" y="59.4">HDMI0_TX3P</text>
<text x="106.5" y="60.5">PCIE20_0_RXN</text>
<text x="226" y="60.2">EDP_TX0_D3N/HDMI0_TX3N</text>
<text x="226" y="65.6">EDP_TX0_AUXN/HDMI0_TX_SBDN</text>
<text x="226" y="63.8">EDP_TX0_AUXP/HDMI0_TX_SBDP</text>
<text x="252.3" y="61.2">HDMI0_TX3N</text>
<text x="252.6" y="64.9">HDMI0_TX_SBDP</text>
<text x="226" y="70.9">HDMI/eDP_TX0_REXT</text>
<text x="252.6" y="66.7">HDMI0_TX_SBDN</text>
<text x="110.1" y="85.4">USB30_2_SSTXP</text>
<text x="110.1" y="87.2">USB30_2_SSTXN</text>
<text x="110.1" y="96.1">USB30_2_SSRXP</text>
<text x="110.1" y="97.8">USB30_2_SSRXN</text>
</g>
<g font-size="1.3">
<text x="30.8" y="1.3">5</text>
<text x="88.8" y="1.3">4</text>
<text x="146.9" y="1.3">3</text>
<text x="205" y="1.3">2</text>
<text x="263.1" y="1.3">1</text>
<text x=".5" y="28.4">D</text>
<text x="292.6" y="28.4">D</text>
<text x=".5" y="79.5">C</text>
<text x="292.6" y="79.5">C</text>
<text x=".5" y="130.6">B</text>
<text x="292.6" y="130.6">B</text>
<text x=".5" y="181.7">A</text>
<text x="292.6" y="181.7">A</text>
<text x="30.8" y="207.4">5</text>
<text x="88.8" y="207.4">4</text>
<text x="146.9" y="207.4">3</text>
<text x="205" y="207.4">2</text>
<text x="263.1" y="207.4">1</text>
</g>
</svg>
